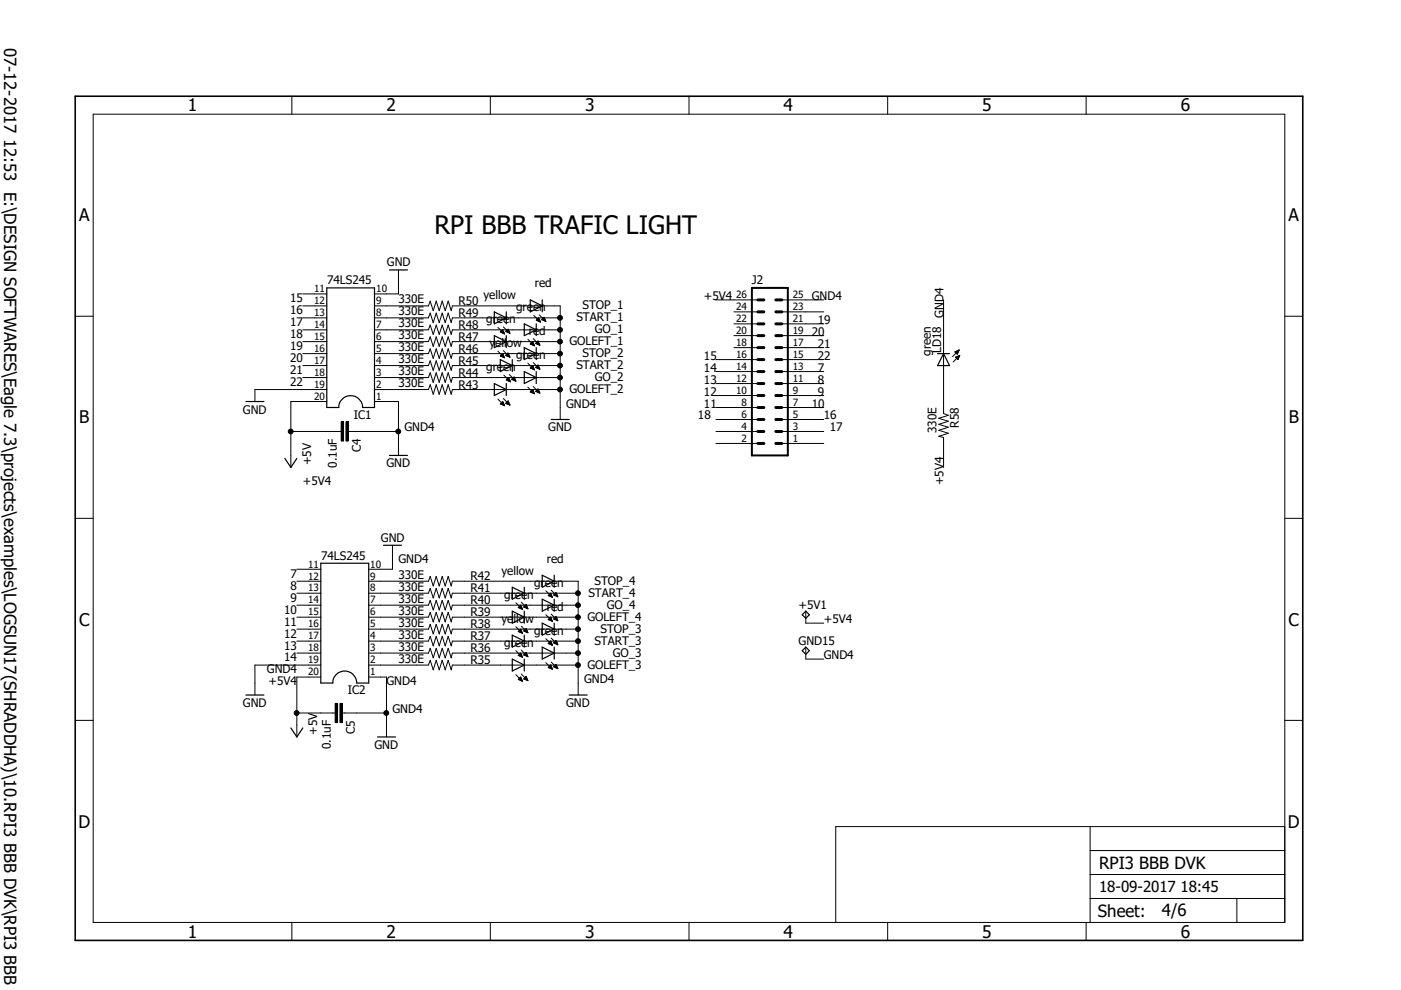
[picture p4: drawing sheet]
<svg xmlns="http://www.w3.org/2000/svg" width="297mm" height="210mm" viewBox="0 0 297 210" stroke-linecap="round" stroke-linejoin="round" font-family="sans-serif">
<g fill="none" stroke="#000" stroke-width=".21">
<path d="M19.8 24.2h252.6v171.4h-252.6zM61.9 20.4v3.8M104 20.4v3.8M146.1 20.4v3.8M188.2 20.4v3.8M230.3 20.4v3.8M84.5 57.2v5.1h-5.1M15.9 67.1h3.9M64.2 77.5h5.1M64.2 75h5.1M64.2 72.4h5.1M64.2 69.9h5.1"/>
<path d="M64.2 67.4h5.1M64.2 64.9h5.1M64.2 62.3h5.1M79.4 77.5h11.4l.4-1 .6 2 .7-2 .6 2 .7-2 .6 2 .6-2 .7 2 .2-1h22.9M79.4 75h11.4l.4-1 .6 2 .7-2 .6 2 .7-2 .6 2 .6-2 .7 2 .2-1h22.9M79.4 72.4h11.4l.4-1 .6 2 .7-2 .6 2 .7-2 .6 2 .6-2 .7 2 .2-1h22.9M79.4 69.9h11.4l.4-1 .6 2 .7-2 .6 2 .7-2 .6 2 .6-2 .7 2 .2-1h22.9M79.4 67.4h11.4l.4-1 .6 2 .7-2 .6 2 .7-2 .6 2 .6-2 .7 2 .2-1h22.9M79.4 64.9h11.4l.4-1.1 .6 2.1 .7-2.1 .6 2.1 .7-2.1 .6 2.1 .6-2.1 .7 2.1 .2-1h22.9v24M105.6 74.5l1.4 1.4M105.6 69.4l1.4 1.4M106.1 75.5l.5-.5 .4 .9z"/>
<path d="M106.1 70.4l.5-.5 .4 .9zM106.1 75.5h.7M106.1 70.4h.7M106.2 75.4h.6M106.2 70.3h.6M106.2 75.6h.6M106.3 75.3h.4M106.3 70.5h.5M106.3 70.2h.5M106.4 75.2h.3M106.4 70.1h.3M106.5 75.6h.4"/>
<path d="M106.5 75.1h.2M106.5 70.1h.2M106.5 70.6h.4M106.5 75h.1M106.5 70h.1M106.7 75.7h.2M106.7 70.7h.2M106.7 74.3l1.4 1.4M106.7 69.3l1.4 1.4M106.8 79.5l1.4 1.4M106.9 75.8h.1M106.9 70.8h.1"/>
<path d="M107.2 75.4l.5-.6 .4 .9zM107.3 75.4h.7M107.3 75.3h.6M107.3 70.3h.7M107.3 70.2h.6M107.4 75.2h.5M107.4 70.1h.5M107.5 75.5h.5M107.5 75.1h.4M107.5 70.1h.4M107.5 70.4h.5M107.6 75h.2"/>
<path d="M107.6 70h.2M107.7 75.6h.3M107.7 70.5h.3M107.7 69.8l-.5 .5 .9 .4M107.7 69.8l.4 .9M107.7 69.8h.1M107.9 75.6h.2M107.9 70.6h.2M108 79.4l1.4 1.4M108.1 75.7v.1M111.9 77l1.4 1.4M111.9 71.9l1.4 1.4"/>
<path d="M112.4 78l.5-.5 .4 .9zM112.5 78.1h.6M112.5 78h.6M112.5 73h.7M112.5 72.9h.6M112.6 77.9h.5M112.6 72.8h.5M112.7 78.1h.5M112.7 77.8h.4M112.7 72.7h.4M112.7 73.1h.5M112.8 77.7h.2"/>
<path d="M112.8 72.6h.2M112.8 77.6h.2M112.9 78.2h.3M112.9 72.4l-.5 .5 .9 .4M112.9 72.4l.4 .9M112.9 73.2h.3M112.9 72.5h.1M113.1 76.9l1.4 1.4M113.1 71.8l1.4 1.4M113.1 78.3h.2M113.1 73.2h.2M113.2 66.9l1.4 1.4"/>
<path d="M113.3 78.4h.1M113.6 77.9l.9 .4M113.6 77.9l.5-.5 .4 .9M113.6 72.8l.9 .4M113.6 72.8l.5-.5 .4 .9M113.6 77.9h.7M113.6 72.8h.7M113.7 78h.6M113.7 77.8h.5M113.7 72.7h.5M113.7 72.9h.6M113.7 67.8h.7"/>
<path d="M113.8 77.7h.4M113.8 72.6h.4M113.8 67.9h.7M113.8 67.7h.6M113.9 77.6h.3M113.9 72.6h.3M113.9 78.1h.5M113.9 73h.5M113.9 67.6h.4M114 68h.5M114 72.3h.1M114 67.6h.3"/>
<path d="M114.1 77.4v.1M114.1 78.1h.3M114.1 67.5h.1M114.2 73.1h.2M114.2 67.4l-.5 .5 .9 .4M114.2 67.4l.4 .9M114.2 68.1h.3M114.2 67.4h.1M114.3 78.2h.2M114.3 66.8l1.4 1.4M114.4 73.2h.1M114.4 68.2h.1"/>
<path d="M114.8 67.8l.5-.5 .4 .9zM114.8 67.7h.8M115 67.6h.5M115 67.8h.6M115.1 67.5h.4M115.3 67.9h.3M115.3 67.3h.1M115.4 68h.3M115.6 68.1h.1M151.8 78.8h8.9M151.8 76.2h8.9M151.8 63.6h8.9"/>
<path d="M155.6 73.7h5.1M155.6 71.2h5.1M155.6 68.7h5.1M155.6 66.1h5.1M165.8 78.8h8.9M165.8 76.2h8.9M165.8 73.7h8.9M165.8 71.2h8.9M165.8 68.7h8.9M165.8 66.1h8.9M165.8 63.6h8.9M200.1 63.6v24.1l1 .4-2.1 .6 2.1 .6-2.1 .7 2.1 .6-2.1 .6 2.1 .7-2.1 .6 1.1 .3v6.3"/>
<path d="M202.5 74.6l.9-.4-.4 .9zM202.5 74.7h.6M202.5 74.6h.7M202.6 75.7h.7M202.6 75.7l.5 .5M202.6 74.8h.5M202.6 75.8h.7M202.7 74.8h.4M202.7 75.9h.5M202.7 74.5h.5M202.8 74.9h.2M202.8 75.6h.6"/>
<path d="M202.8 75h.2M202.8 76h.4M202.9 76.1h.2M202.9 74.4h.4M203 75.6h.4M203 76.2h.1M203.1 74.3h.2M203.2 75.5h.2M203.3 74.2v.1M203.4 74.2l-1.4 1.4M203.4 75.4h.1M203.5 75.4l-1.4 1.4"/>
<path d="M203.5 75.4l-.4 .8M203.5 75.4l-.9 .3M272.4 67.1h3.8M61.7 91.5h10.6M64.2 80.1h5.1M69.3 85.1h-7.6v14M69.3 82.6h-15.3v2.5M72.3 89.5h.5v4h-.5zM73.3 89.5h.6v4h-.6zM73.9 91.5h10.6M79.4 85.1h5.1v11.5M79.4 82.6h11.4l.4-1 .6 2 .7-2 .6 2 .7-2 .6 2 .6-2 .7 2 .2-1h22.9"/>
<path d="M79.4 80.1h11.4l.4-1.1 .6 2.1 .7-2.1 .6 2.1 .7-2.1 .6 2.1 .6-2.1 .7 2.1 .2-1h22.9M105.6 84.6l1.4 1.4M106.1 85.6l.5-.5 .4 .9zM106.2 85.7h.6M106.2 85.6h.6M106.2 85.5h.6M106.3 85.4h.4M106.4 85.8h.5M106.4 85.3h.3M106.5 85.3h.1M106.6 85.9h.3M106.6 85.2h.1"/>
<path d="M106.7 84.5l1.4 1.4M106.8 85.9h.1M107.2 85.5l.5-.5 .4 .9zM107.3 85.5h.6M107.3 85.4h.6M107.3 80.6l.6-.5 .3 .8zM107.4 85.6h.6M107.4 80.5h.7M107.4 85.3h.5M107.5 80.6h.6M107.5 80.4h.5M107.5 85.3h.4"/>
<path d="M107.6 80.3h.4M107.6 85.7h.4M107.6 85.2h.2M107.6 80.3h.3M107.7 85h.1M107.7 80.7h.4M107.8 80.2h.1M107.8 85.8h.3M107.9 80.1h.1M107.9 80.8h.3M108 85.9h.1M108.1 80.9h.1"/>
<path d="M108.5 80.4h.7M108.5 80.4l.9 .4M108.5 80.4l.5-.5 .4 .9M108.6 80.3h.6M108.7 80.3h.5M108.7 80.5h.5M108.8 80.2h.3M108.9 80.1h.2M108.9 80.6h.4M109 80h.1M109.1 80.7h.2M109.3 80.8h.1"/>
<path d="M111.9 82.1l1.4 1.4M112.4 83.1l.9 .4M112.4 83.1l.5-.5 .4 .9M112.4 83.1h.7M112.5 83h.6M112.6 82.9h.5M112.6 83.2h.6M112.7 82.8h.4M112.8 82.8h.2M112.8 83.3h.4M112.9 82.7h.1M113.1 82l1.4 1.4"/>
<path d="M113.1 83.4h.2M113.3 83.5h.1M113.6 83l.9 .4M113.6 83l.5-.5 .4 .9M113.6 82.9h.7M113.7 83h.6M113.7 82.8h.5M113.8 82.8h.4M113.9 83.1h.5M113.9 82.7h.3M114.1 83.2h.3M114.1 82.5h.1"/>
<path d="M114.3 83.3h.1M151.8 91.5h8.9M151.8 94h8.9M151.8 88.9h8.9M151.8 86.4h8.9M151.8 83.9h8.9M151.8 81.3h8.9M165.8 91.5h8.9M165.8 94h8.9M165.8 88.9h8.9M165.8 86.4h8.9M165.8 83.9h8.9"/>
<path d="M165.8 81.3h8.9M15.9 109.9h3.9M83.2 115.6v5.1h-5M272.4 109.9h3.8M62.9 138.5h5.1M62.9 135.9h5.1M62.9 133.4h5.1M62.9 130.9h5.1M62.9 128.3h5.1M62.9 125.8h5.1M62.9 123.2h5.1M62.9 120.7h5.1"/>
<path d="M78.2 138.5h12.6l.4-1 .6 2 .7-2 .6 2 .7-2 .6 2 .6-2 .7 2 .2-1h26.7M78.2 135.9h12.6l.4-1 .6 2 .7-2 .6 2 .7-2 .6 2 .6-2 .7 2 .2-1h26.7M78.2 133.4h12.6l.4-1 .6 2 .7-2 .6 2 .7-2 .6 2 .6-2 .7 2 .2-1h26.7M78.2 130.9h12.6l.4-1.1 .6 2.1 .7-2.1 .6 2.1 .7-2.1 .6 2.1 .6-2.1 .7 2.1 .2-1h26.7M78.2 128.3h12.6l.4-1 .6 2 .7-2 .6 2 .7-2 .6 2 .6-2 .7 2 .2-1h26.7M78.2 125.8h12.6l.4-1 .6 2 .7-2 .6 2 .7-2 .6 2 .6-2 .7 2 .2-1h26.7M78.2 123.2h12.6l.4-1 .6 2 .7-2 .6 2 .7-2 .6 2 .6-2 .7 2 .2-1h26.7v24.2M109.4 132.9l1.4 1.4M109.4 138l1.4 1.4M109.4 127.8l1.4 1.4M109.9 139l.5-.5 .4 .9zM109.9 139h.7"/>
<path d="M109.9 128.8h.7M110 138.9h.6M110 133.9h.6M110 133.8h.6M110 128.9h.6M110 128.7h.6M110.1 138.8h.5M110.1 133.7h.5M110.1 128.6h.4M110.1 139.1h.5M110.1 138.7h.4M110.1 133.6h.4"/>
<path d="M110.2 134h.5M110.2 138.6h.3M110.2 133.6h.3M110.2 128.9h.5M110.2 128.5h.3M110.3 138.6h.1M110.3 133.5h.1M110.3 139.1h.4M110.4 133.4l-.5 .5 .9 .4M110.4 133.4l.4 .9M110.4 134.1h.3M110.4 128.3l-.1 .1"/>
<path d="M110.4 133.4h.1M110.4 128.3l-.5 .5 .9 .4M110.4 128.3l.4 .9M110.4 129h.3M110.5 137.8l1.4 1.4M110.5 132.8l1.4 1.4M110.5 127.7l1.4 1.4M110.6 139.2h.1M110.6 134.2h.1M110.6 129.1h.2M110.8 139.4h.1M111 138.9l.5-.6 .4 .9z"/>
<path d="M111 133.8l.5-.5 .4 .9zM111 128.7h.7M111 128.7l.9 .4M111 128.7l.5-.5 .4 .9M111.1 138.8h.6M111.1 133.7h.6M111.1 128.6h.6M111.2 138.9h.6M111.2 138.7h.5M111.2 133.6h.5M111.2 133.8h.6M111.2 138.6h.5"/>
<path d="M111.2 128.8h.6M111.2 128.5h.5M111.3 138.6h.3M111.3 133.5h.4M111.3 128.4h.4M111.4 139h.4M111.4 133.9h.4M111.4 128.9h.4M111.5 138.3h.1M111.5 133.3h.1M111.5 128.2h.1M111.6 139.1h.3"/>
<path d="M111.6 134h.3M111.7 128.9h.2M111.8 139.1h.1M111.8 134.1h.1M111.9 129h.1M115.7 135.4l1.4 1.4M115.7 130.3l1.4 1.4M115.7 125.3l1.4 1.4M116.2 136.4l.5-.5 .4 .9zM116.2 131.4l.9 .3M116.2 131.4l.5-.5 .4 .8M116.2 131.4h.8"/>
<path d="M116.2 126.3l.5-.5 .4 .9zM116.3 136.4h.7M116.3 126.3h.7M116.3 131.3h.6M116.3 126.2h.7M116.4 136.3h.5M116.4 136.5h.6M116.4 131.2h.5M116.4 126.1h.5M116.4 136.2h.5M116.4 131.4h.6M116.5 126.4h.5"/>
<path d="M116.5 126h.4M116.5 136.1h.3M116.5 131.1h.4M116.6 125.9h.2M116.6 136.6h.4M116.6 136.1h.2M116.6 131h.2M116.7 131.5h.3M116.7 125.9h.1M116.7 126.4h.3M116.8 136.7h.3M116.9 135.3l1.4 1.4"/>
<path d="M116.9 130.2l1.4 1.4M116.9 131.6h.2M116.9 125.1l1.4 1.4M116.9 126.5h.2M117 136.8h.1M117.1 131.7h.1M117.1 126.6h.1M117.4 136.3l.5-.5 .4 .9zM117.4 136.3h.7M117.4 131.2h.7M117.4 126.1h.7M117.5 136.2h.6"/>
<path d="M117.5 131.3h.6M117.5 126.2h.6M117.5 126h.6M117.5 136.1h.6M117.5 131.1h.6M117.6 125.9h.4M117.6 136.4h.5M117.6 136.1h.4M117.6 131h.4M117.7 131.4h.5M117.7 125.9h.3M117.7 126.3h.5"/>
<path d="M117.8 135.9h.1M117.8 130.8h.1M117.8 136.5h.4M117.9 131.4h.3M117.9 130.7l-.5 .5 .9 .4M117.9 130.7l.4 .9M117.9 125.6v.1M117.9 130.7v.1M117.9 125.6l-.5 .6 .9 .3M117.9 125.6l.4 .9M117.9 126.4h.3M118.1 136.6h.1"/>
<path d="M118.1 131.5h.1M118.1 126.4h.2M118.3 136.7h.1M170.8 129.6v2.5h3.9M170.8 137.2v2.5h3.9M15.9 152.7h3.9M62.9 151.2h8.2M68 143.6h-5.1v12.7M68 141h-14v6.4M71.1 149.1h.5v4.1h-.5zM72.1 149.1h.5v4.1h-.5zM72.6 151.2h9.3"/>
<path d="M78.2 143.6h3.7v12.7M78.2 141h12.6l.4-1 .6 2 .7-2 .6 2 .7-2 .6 2 .6-2 .7 2 .2-1h26.7M109.4 143l1.4 1.4M109.9 144.1l.5-.5 .4 .8zM109.9 144.1h.7M110 144h.6M110.1 143.9h.5M110.1 144.1h.5M110.1 143.8h.4M110.3 143.7h.2M110.3 144.2h.4M110.3 143.6h.1"/>
<path d="M110.5 142.9l1.4 1.4M110.5 144.3h.2M110.7 144.4h.1M111 143.9l.9 .4M111.1 143.9h.6M111.2 144h.6M111.2 143.8h.5M111.3 143.7h.4M111.4 144.1h.4M111.4 143.6h.2M111.4 143.5h.2M111.5 144.1h.4"/>
<path d="M111.5 143.4l-.5 .5M111.5 143.4l.4 .9M111.5 143.4v.1M111.7 144.2h.2M115.7 140.5l1.4 1.4M116.2 141.5l.5-.5 .4 .9zM116.3 141.5h.7M116.4 141.6h.6M116.4 141.4h.5M116.4 141.3h.5M116.5 141.2h.3M116.6 141.6h.4"/>
<path d="M116.6 141.1h.2M116.8 141.7h.3M116.9 140.4l1.4 1.4M117 141.8h.1M117.4 141.4l.5-.5 .4 .9zM117.4 141.4h.7M117.5 141.3h.6M117.5 141.2h.6M117.6 141.5h.5M117.6 141.1h.4M117.8 141.6h.4M117.8 140.9h.1"/>
<path d="M118 141.6h.2M118.2 141.7h.1M272.4 152.7h3.8M231.1 175.3v20.3M272.4 175.3h-95.2v20.3M61.9 195.6v3.8M104 195.6v3.8M146.1 195.6v3.8M188.2 195.6v3.8M230.3 195.6v3.8M231.1 190.5h41.3M231.1 185.4h41.3"/>
<path d="M231.1 180.3h41.3M262.2 190.5v5.1"/>
<circle cx="118.7" cy="75" r=".51"/>
<circle cx="118.7" cy="69.9" r=".51"/>
<circle cx="118.7" cy="67.4" r=".51"/>
<circle cx="118.7" cy="77.5" r=".51"/>
<circle cx="118.7" cy="72.4" r=".51"/>
<circle cx="61.6" cy="91.5" r=".51"/>
<circle cx="84.4" cy="91.5" r=".51"/>
<circle cx="118.7" cy="80" r=".51"/>
<circle cx="118.7" cy="82.6" r=".51"/>
<circle cx="122.5" cy="133.4" r=".51"/>
<circle cx="122.5" cy="128.3" r=".51"/>
<circle cx="122.5" cy="130.8" r=".51"/>
<circle cx="122.5" cy="135.9" r=".51"/>
<circle cx="122.5" cy="138.5" r=".51"/>
<circle cx="122.5" cy="125.8" r=".51"/>
<circle cx="62.9" cy="151.2" r=".51"/>
<circle cx="81.9" cy="151.2" r=".51"/>
<circle cx="122.5" cy="141" r=".51"/>
</g>
<path d="M15.9 20.4h260.3v179h-260.3z" fill="none" stroke="#000" stroke-width=".34"/>
<g fill="none" stroke="#000" stroke-width=".25">
<path d="M82.6 57.2h3.8M69.3 61h10.1v25.4h-2.5a2.54 2.54 0 0 0-2.5-2.5 2.54 2.54 0 0 0-2.6 2.5h-2.5zM104.8 66.1l2.5 1.3-2.5 1.3zM104.8 71.2l2.5 1.2-2.5 1.3zM106.1 76.2l2.5 1.3-2.5 1.3zM107.3 66.1v2.6M107.3 71.2v2.5M108.6 76.2v2.6M111.2 78.8l2.5 1.3-2.5 1.2zM111.2 68.7l2.5 1.2-2.5 1.3zM111.2 73.7l2.5 1.3-2.5 1.2zM112.4 63.6l2.6 1.3-2.6 1.2z"/>
<path d="M113.7 68.7v2.5M113.7 73.7v2.5M113.7 78.8v2.5M115 63.6v2.5M198.8 75h2.5M200.1 75l1.2 2.5h-2.5zM52.1 85.1h3.9M60.4 97.2l1.3 1.9 1.2-1.9M82.6 96.6h3.8M104.8 81.3l2.5 1.3-2.5 1.3zM107.3 81.3v2.6M116.9 88.9h3.8"/>
<path d="M68 119.4h10.2v25.4h-2.6a2.54 2.54 0 0 0-2.5-2.5 2.54 2.54 0 0 0-2.5 2.5h-2.6zM81.3 115.6h3.8M108.6 124.5l2.6 1.3-2.6 1.2zM108.6 129.6l2.6 1.3-2.6 1.2zM108.6 134.7l2.6 1.2-2.6 1.3zM108.6 139.7l2.6 1.3-2.6 1.3zM111.2 124.5v2.5M111.2 129.6v2.5M111.2 134.7v2.5M111.2 139.7v2.6M115 122l2.5 1.2-2.5 1.3zM115 127l2.5 1.3-2.5 1.3z"/>
<path d="M115 132.1l2.5 1.3-2.5 1.3zM115 137.2l2.5 1.3-2.5 1.2zM117.5 122v2.5M117.5 127v2.6M117.5 132.1v2.6M117.5 137.2v2.5M170.1 130.3l.7-.7 .8 .7-.8 .8zM170.1 138l.7-.8 .8 .8-.8 .7zM52.1 147.4h3.9M61.7 154.3l1.2 2 1.3-2M80 156.3h3.8M120.7 147.4h3.8"/>
</g>
<g fill="#000">
<path d="M72.3 89.5h.5v4h-.5z" fill-rule="evenodd"/>
<path d="M73.3 89.5h.6v4h-.6z" fill-rule="evenodd"/>
<path d="M71.1 149.1h.5v4.1h-.5z" fill-rule="evenodd"/>
<path d="M72.1 149.1h.5v4.1h-.5z" fill-rule="evenodd"/>
<circle cx="118.7" cy="75" r=".51"/>
<circle cx="118.7" cy="69.9" r=".51"/>
<circle cx="118.7" cy="67.4" r=".51"/>
<circle cx="118.7" cy="77.5" r=".51"/>
<circle cx="118.7" cy="72.4" r=".51"/>
<circle cx="61.6" cy="91.5" r=".51"/>
<circle cx="84.4" cy="91.5" r=".51"/>
<circle cx="118.7" cy="80" r=".51"/>
<circle cx="118.7" cy="82.6" r=".51"/>
<circle cx="122.5" cy="133.4" r=".51"/>
<circle cx="122.5" cy="128.3" r=".51"/>
<circle cx="122.5" cy="130.8" r=".51"/>
<circle cx="122.5" cy="135.9" r=".51"/>
<circle cx="122.5" cy="138.5" r=".51"/>
<circle cx="122.5" cy="125.8" r=".51"/>
<circle cx="62.9" cy="151.2" r=".51"/>
<circle cx="81.9" cy="151.2" r=".51"/>
<circle cx="122.5" cy="141" r=".51"/>
</g>
<path d="M159.4 61h7.6v35.6h-7.6z" fill="none" stroke="#000" stroke-width=".42"/>
<g fill="none" stroke="#000" stroke-width=".63">
<path d="M160.7 78.8h1.3M160.7 76.2h1.3M160.7 73.7h1.3M160.7 71.2h1.3M160.7 68.7h1.3M160.7 66.1h1.3M160.7 63.6h1.3M164.5 78.8h1.3M164.5 76.2h1.3M164.5 73.7h1.3M164.5 71.2h1.3M164.5 68.7h1.3"/>
<path d="M164.5 66.1h1.3M164.5 63.6h1.3M160.7 83.9h1.3M160.7 86.4h1.3M160.7 88.9h1.3M160.7 91.5h1.3M160.7 94h1.3M160.7 81.3h1.3M164.5 83.9h1.3M164.5 86.4h1.3M164.5 88.9h1.3M164.5 91.5h1.3"/>
<path d="M164.5 94h1.3M164.5 81.3h1.3"/>
</g>
<text font-size="5.4" x="92.1" y="49.6">RPI BBB TRAFIC LIGHT</text>
<g font-size="3.7">
<text x="39.8" y="23.6">1</text>
<text x="81.9" y="23.6">2</text>
<text x="124.1" y="23.6">3</text>
<text x="166.1" y="23.6">4</text>
<text x="208.3" y="23.6">5</text>
<text x="250.4" y="23.6">6</text>
<text x="16.7" y="46.9">A</text>
<text x="273.2" y="46.9">A</text>
<text x="16.8" y="89.8">B</text>
<text x="273.2" y="89.8">B</text>
<text x="16.7" y="132.6">C</text>
<text x="273.2" y="132.6">C</text>
<text x="16.6" y="175.5">D</text>
<text x="273.1" y="175.5">D</text>
<text x="39.8" y="198.8">1</text>
<text x="81.9" y="198.8">2</text>
<text x="124.1" y="198.8">3</text>
<text x="166.1" y="198.8">4</text>
<text x="208.3" y="198.8">5</text>
<text x="250.4" y="198.8">6</text>
</g>
<g font-size="3.6">
<text x=".9" y="10.1" transform="rotate(90 .9 10.1)">07-12-2017 12:53 E:\DESIGN SOFTWARES\Eagle 7.3\projects\examples\LOGSUN17(SHRADDHA)\10.RPI3 BBB DVK\RPI3 BBB D</text>
<text x="233" y="184.1">RPI3 BBB DVK</text>
<text x="232.8" y="194.4">Sheet:</text>
<text x="246.4" y="194.3">4/6</text>
</g>
<text font-size="3.2" x="233" y="189.2">18-09-2017 18:45</text>
<g font-size="2.5">
<text x="82" y="56.5">GND</text>
<text x="61.5" y="64.1">15</text>
<text x="69.4" y="60.3">74LS245</text>
<text x="84.5" y="64.3">330E</text>
<text x="97.2" y="64.6">R50</text>
<text x="102.5" y="63.5">yellow</text>
<text x="109.4" y="66">green</text>
<text x="113.4" y="60.9">red</text>
<text x="123.5" y="65.6">STOP_1</text>
<text x="149.3" y="63.6">+5V4</text>
<text x="159.4" y="60.3">J2</text>
<text x="172.1" y="63.6">GND4</text>
<text x="61.5" y="66.6">16</text>
<text x="61.5" y="69.2">17</text>
<text x="61.5" y="71.7">18</text>
<text x="84.5" y="72">330E</text>
<text x="84.5" y="69.4">330E</text>
<text x="84.5" y="66.9">330E</text>
<text x="97.2" y="69.7">R48</text>
<text x="97.2" y="67.1">R49</text>
<text x="103.1" y="68.5">green</text>
<text x="112.1" y="71.1">red</text>
<text x="122.2" y="68.2">START_1</text>
<text x="126.1" y="70.7">GO_1</text>
<text x="172.1" y="71.2">20</text>
<text x="173.4" y="68.7">19</text>
<text x="200" y="67.4" transform="rotate(-90 200 67.4)">GND4</text>
<text x="61.5" y="74.2">19</text>
<text x="61.5" y="76.8">20</text>
<text x="84.5" y="77">330E</text>
<text x="84.5" y="74.5">330E</text>
<text x="97.2" y="77.3">R45</text>
<text x="97.2" y="74.8">R46</text>
<text x="97.2" y="72.2">R47</text>
<text x="103.8" y="73.6">yellow</text>
<text x="109.4" y="76.1">green</text>
<text x="120.7" y="73.2">GOLEFT_1</text>
<text x="123.5" y="75.7">STOP_2</text>
<text x="149.3" y="76.2">15</text>
<text x="173.4" y="73.7">21</text>
<text x="173.4" y="76.2">22</text>
<text x="197.4" y="75.5" transform="rotate(-90 197.4 75.5)">green</text>
<text x="199.5" y="74.8" transform="rotate(-90 199.5 74.8)">LD18</text>
<text x="61.5" y="79.3">21</text>
<text x="61.5" y="81.8">22</text>
<text x="84.5" y="82.1">330E</text>
<text x="84.5" y="79.5">330E</text>
<text x="97.2" y="82.4">R43</text>
<text x="97.2" y="79.8">R44</text>
<text x="103.1" y="78.7">green</text>
<text x="120.7" y="83.4">GOLEFT_2</text>
<text x="122.2" y="78.3">START_2</text>
<text x="126.1" y="80.8">GO_2</text>
<text x="149.3" y="83.9">12</text>
<text x="149.3" y="81.3">13</text>
<text x="149.3" y="78.8">14</text>
<text x="173.4" y="78.8">7</text>
<text x="173.4" y="81.3">8</text>
<text x="173.4" y="83.9">9</text>
<text x="51.5" y="87.7">GND</text>
<text x="75" y="88.8">IC1</text>
<text x="120" y="86.4">GND4</text>
<text x="148" y="88.9">18</text>
<text x="149.3" y="86.4">11</text>
<text x="172.1" y="86.4">10</text>
<text x="174.7" y="88.9">16</text>
<text x="76.5" y="95.8" transform="rotate(-90 76.5 95.8)">C4</text>
<text x="85.8" y="91.5">GND4</text>
<text x="116.2" y="91.5">GND</text>
<text x="175.9" y="91.5">17</text>
<text x="198.5" y="91.9" transform="rotate(-90 198.5 91.9)">330E</text>
<text x="203.3" y="90.7" transform="rotate(-90 203.3 90.7)">R58</text>
<text x="66" y="98.7" transform="rotate(-90 66 98.7)">+5V</text>
<text x="71.4" y="99.2" transform="rotate(-90 71.4 99.2)">0.1uF</text>
<text x="81.9" y="99.1">GND</text>
<text x="64.2" y="102.9">+5V4</text>
<text x="200" y="102.9" transform="rotate(-90 200 102.9)">+5V4</text>
<text x="68.1" y="118.7">74LS245</text>
<text x="80.8" y="114.9">GND</text>
<text x="84.5" y="119.4">GND4</text>
<text x="115.9" y="119.3">red</text>
<text x="61.6" y="122.5">7</text>
<text x="61.6" y="125">8</text>
<text x="84.5" y="125.3">330E</text>
<text x="84.5" y="122.7">330E</text>
<text x="99.7" y="125.5">R41</text>
<text x="99.7" y="123">R42</text>
<text x="106.3" y="121.8">yellow</text>
<text x="113.2" y="124.4">green</text>
<text x="126.1" y="124">STOP_4</text>
<text x="60.2" y="130.1">10</text>
<text x="61.6" y="127.6">9</text>
<text x="84.5" y="130.3">330E</text>
<text x="84.5" y="127.8">330E</text>
<text x="99.7" y="130.6">R39</text>
<text x="99.7" y="128.1">R40</text>
<text x="106.3" y="132">yellow</text>
<text x="106.9" y="126.9">green</text>
<text x="115.9" y="129.5">red</text>
<text x="124.5" y="131.6">GOLEFT_4</text>
<text x="124.7" y="126.5">START_4</text>
<text x="128.6" y="129.1">GO_4</text>
<text x="169.3" y="129.1">+5V1</text>
<text x="60.2" y="132.6">11</text>
<text x="60.2" y="135.2">12</text>
<text x="60.2" y="137.7">13</text>
<text x="84.5" y="138">330E</text>
<text x="84.5" y="135.4">330E</text>
<text x="84.5" y="132.9">330E</text>
<text x="99.7" y="135.7">R37</text>
<text x="99.7" y="133.1">R38</text>
<text x="106.9" y="137.1">green</text>
<text x="113.2" y="134.5">green</text>
<text x="126" y="136.7">START_3</text>
<text x="127.3" y="134.2">STOP_3</text>
<text x="169.3" y="136.7">GND15</text>
<text x="174.7" y="132.1">+5V4</text>
<text x="56.6" y="142.8">GND4</text>
<text x="60.2" y="140.3">14</text>
<text x="84.5" y="140.5">330E</text>
<text x="99.7" y="140.8">R35</text>
<text x="99.7" y="138.2">R36</text>
<text x="124.5" y="141.8">GOLEFT_3</text>
<text x="129.9" y="139.2">GO_3</text>
<text x="174.7" y="139.7">GND4</text>
<text x="51.5" y="149.9">GND</text>
<text x="56.9" y="145.3">+5V4</text>
<text x="73.7" y="147.2">IC2</text>
<text x="81.9" y="145.3">GND4</text>
<text x="120" y="149.9">GND</text>
<text x="123.9" y="144.8">GND4</text>
<text x="67.3" y="155.8" transform="rotate(-90 67.3 155.8)">+5V</text>
<text x="75.3" y="155.5" transform="rotate(-90 75.3 155.5)">C5</text>
<text x="83.2" y="151.2">GND4</text>
<text x="70.2" y="158.9" transform="rotate(-90 70.2 158.9)">0.1uF</text>
<text x="79.4" y="158.8">GND</text>
</g>
<g font-size="2.1">
<text x="66.6" y="61.9">11</text>
<text x="66.6" y="64.5">12</text>
<text x="79.8" y="64.5">9</text>
<text x="79.8" y="61.9">10</text>
<text x="156.1" y="65.7">24</text>
<text x="156.1" y="63.2">26</text>
<text x="168.1" y="65.7">23</text>
<text x="168.1" y="63.2">25</text>
<text x="66.6" y="67">13</text>
<text x="66.6" y="69.6">14</text>
<text x="79.8" y="69.6">7</text>
<text x="79.8" y="67">8</text>
<text x="156.1" y="70.8">20</text>
<text x="156.1" y="68.3">22</text>
<text x="168.1" y="70.8">19</text>
<text x="168.1" y="68.3">21</text>
<text x="66.6" y="72.1">15</text>
<text x="66.6" y="74.6">16</text>
<text x="66.6" y="77.2">17</text>
<text x="79.8" y="77.2">4</text>
<text x="79.8" y="74.6">5</text>
<text x="79.8" y="72.1">6</text>
<text x="156.1" y="75.9">16</text>
<text x="156.1" y="73.4">18</text>
<text x="168.1" y="75.9">15</text>
<text x="168.1" y="73.4">17</text>
<text x="66.6" y="79.7">18</text>
<text x="66.6" y="82.3">19</text>
<text x="79.8" y="82.3">2</text>
<text x="79.8" y="79.7">3</text>
<text x="156.1" y="83.5">10</text>
<text x="156.1" y="81">12</text>
<text x="156.1" y="78.4">14</text>
<text x="168.1" y="83.5">9</text>
<text x="168.1" y="81">11</text>
<text x="168.1" y="78.4">13</text>
<text x="66.6" y="84.8">20</text>
<text x="79.8" y="84.8">1</text>
<text x="157.2" y="88.6">6</text>
<text x="157.2" y="86.1">8</text>
<text x="168.1" y="88.6">5</text>
<text x="168.1" y="86.1">7</text>
<text x="157.2" y="93.7">2</text>
<text x="157.2" y="91.1">4</text>
<text x="168.1" y="93.7">1</text>
<text x="168.1" y="91.1">3</text>
<text x="65.3" y="120.4">11</text>
<text x="65.3" y="122.9">12</text>
<text x="65.3" y="125.4">13</text>
<text x="78.5" y="125.4">8</text>
<text x="78.5" y="122.9">9</text>
<text x="78.5" y="120.4">10</text>
<text x="65.3" y="127.9">14</text>
<text x="65.3" y="130.5">15</text>
<text x="78.5" y="130.5">6</text>
<text x="78.5" y="127.9">7</text>
<text x="65.3" y="133">16</text>
<text x="65.3" y="135.6">17</text>
<text x="78.5" y="135.6">4</text>
<text x="78.5" y="133">5</text>
<text x="65.3" y="138.1">18</text>
<text x="65.3" y="140.6">19</text>
<text x="65.3" y="143.2">20</text>
<text x="78.5" y="143.2">1</text>
<text x="78.5" y="140.6">2</text>
<text x="78.5" y="138.1">3</text>
</g>
</svg>
